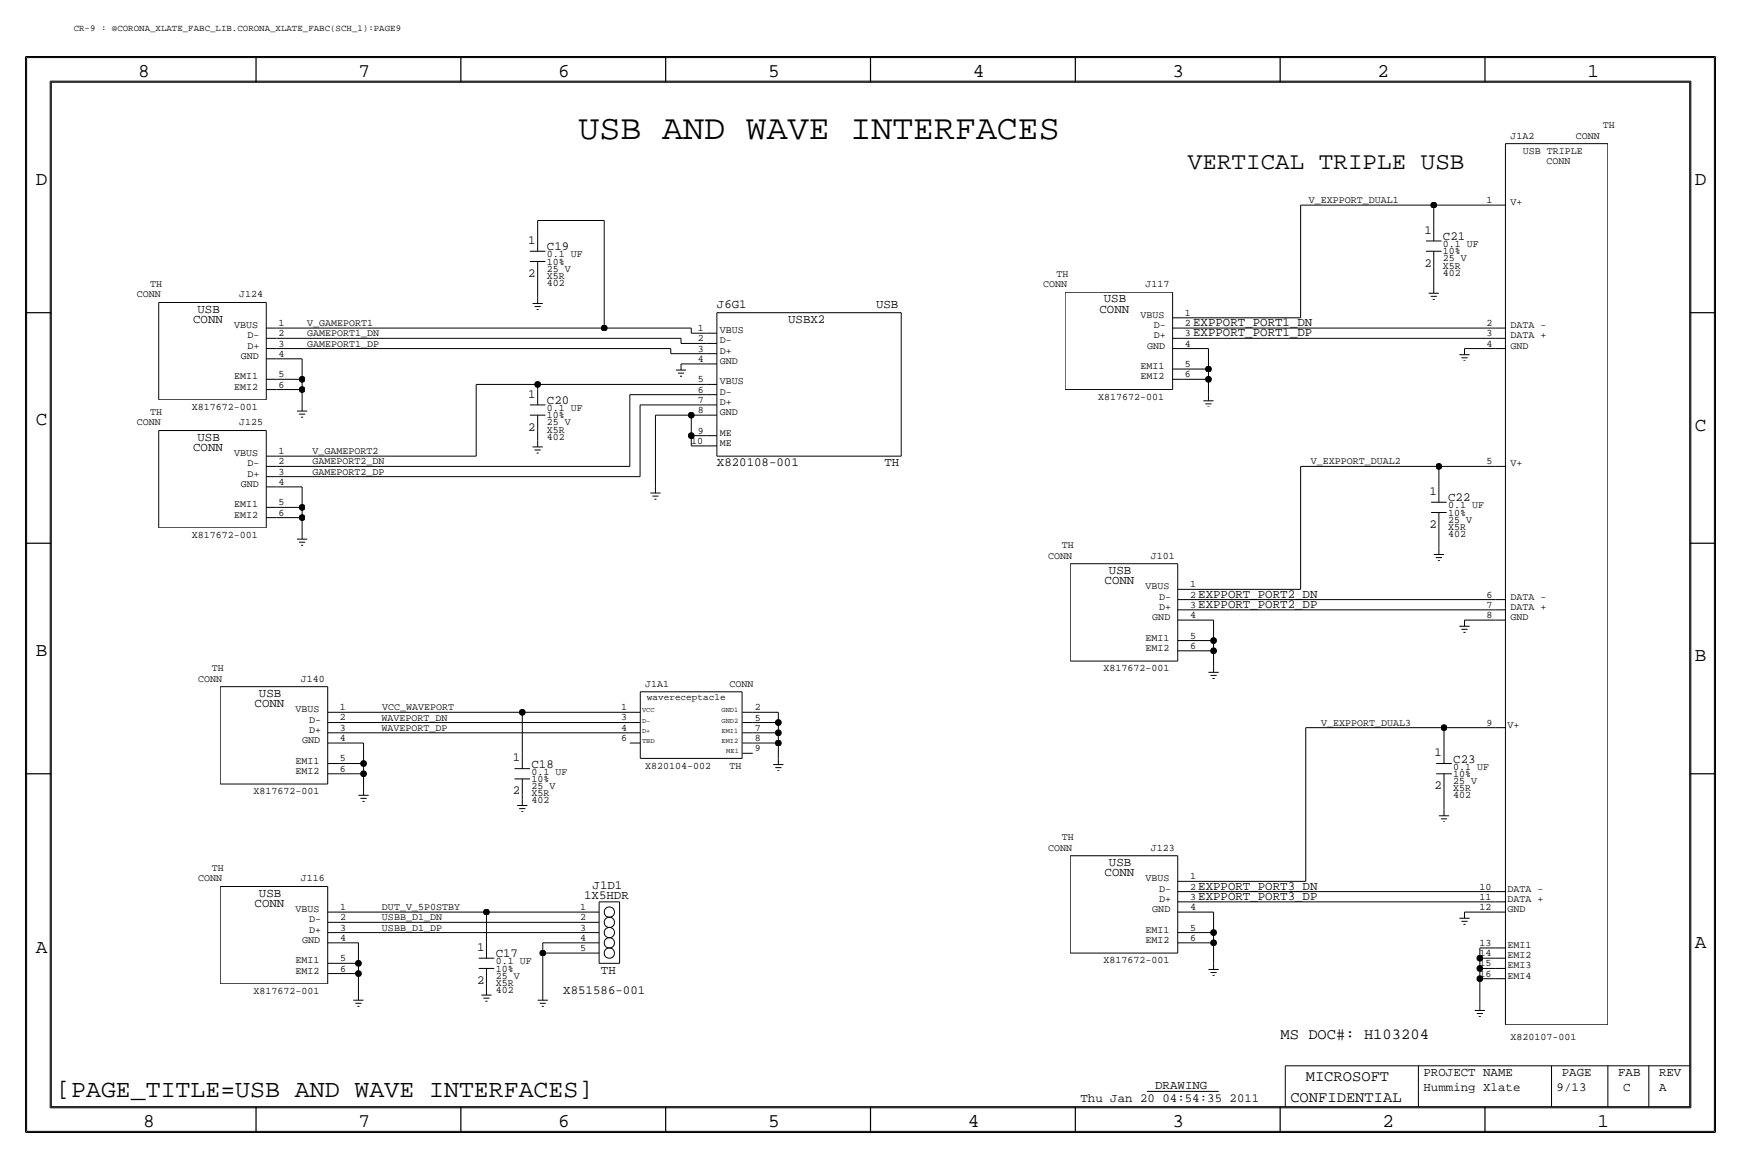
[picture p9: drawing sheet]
<svg xmlns="http://www.w3.org/2000/svg" width="432mm" height="287mm" viewBox="0 0 432 287" stroke-linecap="round" stroke-linejoin="round" font-family="sans-serif">
<g fill="none" stroke="#000" stroke-width=".25">
<path d="M6.6 14.3h418.6zM6.6 14.3v266.2zM425.2 14.3v266.2zM12.4 20.1v254.5zM12.4 20.1h407zM373.4 35.6h25.4zM373.4 35.6v218.5zM398.8 35.6v218.5zM419.4 20.1v254.5zM133.3 54.7h16.6zM133.3 54.7v3.8zM133.4 58.5v3.8z"/>
<path d="M149.9 54.7v26.6zM322.6 50.9h33zM322.6 50.9v27.9zM353.7 59.7h3.8zM355.6 50.9h15.2zM355.6 50.9v5zM355.6 55.9v3.8zM370.8 50.9h2.6zM39.4 75v24.1zM39.4 75h26.6zM66 75v24.1zM131.4 62.3h3.9z"/>
<path d="M131.4 64.8h3.9zM132.1 75.2h2.5zM132.6 76h1.5zM133.1 76.8h.5zM133.3 73.7v1.5zM133.3 68.6v5.1zM133.4 64.8v3.8zM177.8 77.5h45.7zM177.8 77.5v35.6zM223.5 77.5v35.6zM264.2 72.4v24.2zM264.2 72.4h26.6z"/>
<path d="M290.8 72.4v24.2zM290.8 78.8h2.6zM293.4 78.8h29.2zM353.7 62.3h3.8zM354.3 72.7h2.6zM354.8 73.5h1.6zM355.3 74.2h.6zM355.6 66.1v5.1zM355.6 62.3v3.8zM355.6 71.2v1.5zM39.4 99.1h26.6zM66 96.6h2.6z"/>
<path d="M66 94h2.6zM66 86.4h2.6zM66 89h2.6zM66 81.3h2.6zM66 83.9h2.6zM68.6 81.3h81.3zM68.6 86.4h97.8zM68.6 96.6h6.3zM68.6 94h6.3zM68.6 89h6.3zM68.6 83.9h100.3zM74.9 94v2.6z"/>
<path d="M74.9 96.6v3.8zM74.9 89v5zM118.1 95.3v17.8zM118.1 95.3h15.2zM133.3 95.3h42zM133.3 95.3v1.3zM133.4 96.6v3.8zM149.9 81.3h21.5zM156.2 97.8v17.8zM156.2 97.8h19.1zM166.4 87.7h8.9zM166.4 86.4v1.3z"/>
<path d="M167.6 91.7h2.6zM168.1 92.5h1.6zM168.7 93.3h.5zM168.9 90.2v1.5zM168.9 90.2h6.4zM168.9 83.9v1.2zM168.9 85.1h6.4zM171.4 82.6h3.9zM171.4 81.3v1.3zM175.3 85.1h2.5zM175.3 90.2h2.5zM175.3 87.7h2.5z"/>
<path d="M175.3 82.6h2.5zM175.3 95.3h2.5zM175.3 97.8h2.5zM264.2 96.6h26.6zM290.8 94h2.6zM290.8 91.5h2.6zM290.8 83.9h2.6zM290.8 86.4h2.6zM290.8 81.3h2.6zM293.4 83.9h77.4zM293.4 94h6.3zM293.4 91.5h6.3z"/>
<path d="M293.4 86.4h6.3zM293.4 81.3h77.4zM298.4 99.4h2.6zM299.7 94v3.8zM299.7 91.5v2.5zM299.7 86.4v5.1zM299.7 97.8v1.6zM361.9 87.9h2.6zM362.5 88.7h1.5zM363 89.5h.5zM363.2 86.4h7.6zM363.2 86.4v1.5z"/>
<path d="M370.8 83.9h2.6zM370.8 81.3h2.6zM370.8 86.4h2.6zM39.4 106.7v24.2zM39.4 106.7h26.6zM66 106.7v24.2zM66 118.2h2.6zM66 113.1h2.6zM66 115.6h2.6zM68.6 115.6h87.6zM68.6 118.2h90.1zM68.6 113.1h49.5z"/>
<path d="M73.7 101.9h2.5zM74.2 102.7h1.5zM74.7 103.4h.5zM74.9 100.4v1.5zM131.4 100.4h3.9zM131.4 102.9h3.9zM132.1 110.8h2.5zM132.6 111.6h1.5zM133.1 112.3h.5zM133.3 109.3v1.5zM133.3 106.7v2.6zM133.4 102.9v3.8z"/>
<path d="M158.7 100.4h16.6zM158.7 100.4v17.8zM162.6 102.9v17.8zM162.6 102.9h8.8zM171.4 110.5h3.9zM171.4 102.9h3.9zM171.4 102.9v5.1zM171.4 108h3.9zM171.4 108v2.5zM175.3 100.4h2.5zM175.3 102.9h2.5zM175.3 108h2.5z"/>
<path d="M175.3 110.5h2.5zM177.8 113.1h45.7zM299 100.1h1.5zM299.5 100.9h.5zM322.6 115.6h34.3zM322.6 115.6v30.5zM356.9 115.6h13.9zM356.9 115.6v5.1zM370.8 115.6h2.6zM39.4 130.9h26.6zM66 128.3h2.6zM66 125.8h2.6z"/>
<path d="M66 120.7h2.6zM68.6 128.3h6.3zM68.6 125.8h6.3zM68.6 120.7h6.3zM73.7 133.7h2.5zM74.2 134.4h1.5zM74.7 135.2h.5zM74.9 132.1v1.6zM74.9 125.8v2.5zM74.9 128.3v3.8zM74.9 120.7v5.1zM161.3 122.2h2.5z"/>
<path d="M161.8 123h1.5zM162.3 123.7h.5zM162.6 120.7v1.5zM265.4 139.8v24.1zM265.4 139.8h26.7zM292.1 139.8v24.1zM354.9 124.5h3.9zM354.9 127.1h3.9zM355.6 137.5h2.5zM356.1 138.2h1.5zM356.6 139h.5zM356.9 130.9v5z"/>
<path d="M356.9 127.1v3.8zM356.9 120.7v3.8zM356.9 135.9v1.6zM292.1 158.8h2.5zM292.1 151.2h2.5zM292.1 153.7h2.5zM292.1 146.1h2.5zM292.1 148.6h2.5zM294.6 148.6h76.2zM294.6 151.2h76.2zM294.6 158.8h6.4zM294.6 153.7h6.4z"/>
<path d="M294.6 146.1h28zM301 158.8v2.5zM301 153.7v5.1zM361.9 155.2h2.6zM362.5 156h1.5zM363 156.8h.5zM363.2 153.7h7.6zM363.2 153.7v1.5zM370.8 153.7h2.6zM370.8 148.6h2.6zM370.8 151.2h2.6zM54.6 170.2v24.2z"/>
<path d="M54.6 170.2h26.7zM81.3 170.2v24.2zM81.3 176.6h2.5zM81.3 179.1h2.5zM83.8 179.1h72.4zM83.8 176.6h45.7zM129.5 176.6v10.1zM129.5 176.6h26.7zM156.2 176.6h2.5zM156.2 179.1h2.5zM158.8 171.5v16.5zM158.8 171.5h25.2z"/>
<path d="M184 171.5v16.5zM184.1 179.1h2.6zM184.1 176.6h2.6zM186.7 179.1h6.3zM186.7 176.6h6.3zM193 179.1v2.6zM193 176.6v2.5zM265.4 163.9h26.7zM292.1 161.3h2.5zM294.6 161.3h6.4zM299.7 166.7h2.6zM300.2 167.4h1.6z"/>
<path d="M300.7 168.2h.5zM301 165.2v1.5zM301 161.3v3.9zM54.6 194.4h26.7zM81.3 191.8h2.5zM81.3 189.3h2.5zM81.3 181.7h2.5zM81.3 184.2h2.5zM83.8 191.8h6.4zM83.8 189.3h6.4zM83.8 184.2h6.4zM83.8 181.7h72.4z"/>
<path d="M88.9 197.2h2.5zM89.4 197.9h1.5zM89.9 198.7h.5zM90.2 195.6v1.6zM90.2 189.3v2.5zM90.2 191.8v3.8zM90.2 184.2v5.1zM127.6 190.6h3.9zM127.6 193.1h3.9zM128.3 199.7h2.5zM129.5 198.2v1.5zM129.5 193.1v3.8z"/>
<path d="M129.5 186.7v3.9zM129.5 196.9v1.3zM156.2 181.7h2.5zM156.2 184.2h2.5zM158.8 188h25.2zM184.1 181.7h2.6zM184.1 184.2h2.6zM184.1 186.7h2.6zM186.7 184.2h6.3zM186.7 181.7h6.3zM191.8 189.5h2.5zM192.3 190.3h1.5z"/>
<path d="M192.8 191.1h.5zM193 188v1.5zM193 181.7v2.5zM193 184.2v3.8zM323.8 180.4v38.1zM323.9 180.4h34.2zM356.2 189.3h3.9zM356.2 191.8h3.9zM358.1 180.4h12.7zM358.1 191.8v3.8zM358.1 185.5v3.8zM358.1 195.6v5.1z"/>
<path d="M358.1 180.4v5.1zM370.8 180.4h2.6zM54.6 219.8v24.1zM54.6 219.8h26.7zM81.3 219.8v24.1zM128.8 200.5h1.5zM129.3 201.2h.5zM265.4 212.1v24.2zM265.4 212.1h26.7zM292.1 212.1v24.2zM292.1 218.5h2.5zM294.6 218.5h29.2z"/>
<path d="M356.9 202.2h2.5zM357.4 203h1.5zM357.9 203.8h.5zM358.1 200.7v1.5zM81.3 238.8h2.5zM81.3 231.2h2.5zM81.3 233.7h2.5zM81.3 226.1h2.5zM81.3 228.7h2.5zM83.8 238.8h5.1zM83.8 233.7h5.1zM83.8 226.1h36.9z"/>
<path d="M83.8 228.7h62.2zM83.8 231.2h62.2zM88.9 238.8v2.6zM88.9 233.7v5.1zM118.7 237.5h3.9zM120.6 226.1h25.4zM120.6 226.1v7.6zM120.7 233.7v3.8zM134.6 236.3h11.4zM134.6 233.7h11.4zM134.6 233.7v2.6zM134.6 236.3v10.1z"/>
<path d="M146 231.2h2.6zM146 233.7h2.6zM146 236.3h2.6zM146 226.1h2.6zM146 228.7h2.6zM148.6 238.8h5.1zM148.6 223.6h5.1zM148.6 223.6v15.2zM153.7 223.6v15.2zM265.4 236.3h26.7zM292.1 233.7h2.5zM292.1 231.2h2.5z"/>
<path d="M292.1 223.6h2.5zM292.1 226.1h2.5zM292.1 221h2.5zM294.6 233.7h6.4zM294.6 231.2h6.4zM294.6 226.1h6.4zM294.6 221h76.2zM294.6 223.6h76.2zM301 238.8v1.5zM301 231.2v2.5zM301 233.7v5.1zM301 226.1v5.1z"/>
<path d="M361.9 227.6h2.6zM362.5 228.4h1.5zM363 229.2h.5zM363.2 226.1h7.6zM363.2 226.1v1.5zM367 237.5h3.8zM367 235h3.8zM367 237.5v2.6zM367 235v2.5zM370.8 221h2.6zM370.8 223.6h2.6zM370.8 226.1h2.6z"/>
<path d="M370.8 237.5h2.6zM370.8 235h2.6zM54.6 243.9h26.7zM81.3 241.4h2.5zM83.8 241.4h5.1zM87.6 248h2.6zM88.1 248.7h1.6zM88.6 249.5h.6zM88.9 246.4v1.6zM88.9 241.4v5zM118.7 240.1h3.9zM119.4 246.7h2.5z"/>
<path d="M119.9 247.4h1.5zM120.4 248.2h.5zM120.6 245.2v1.5zM120.6 243.9v1.3zM120.7 240.1v3.8zM133.3 248h2.6zM133.9 248.7h1.5zM134.4 249.5h.5zM134.6 246.4v1.6zM299.7 240.3h2.6zM300.2 241.1h1.6zM300.7 241.9h.5z"/>
<path d="M365.8 250.5h2.5zM366.3 251.3h1.5zM366.8 252h.5zM367 242.6h3.8zM367 240.1h3.8zM367 242.6v6.4zM367 240.1v2.5zM367 249v1.5zM370.8 242.6h2.6zM370.8 240.1h2.6zM373.4 254.1h25.4zM12.4 274.6h407z"/>
<path d="M284.5 270.6h17.8zM318.8 264.2v10.2zM318.8 264.2h100.3zM351.8 264.2v10.2zM384.8 264.2v10.2zM398.8 264.2v10.2zM408.9 264.2v10.2zM6.6 280.5h418.6z"/>
<circle cx="151.1" cy="228.7" r="1.28"/>
<circle cx="151.1" cy="231.2" r="1.28"/>
<circle cx="151.1" cy="236.3" r="1.28"/>
<circle cx="151.1" cy="226.1" r="1.28"/>
<circle cx="151.1" cy="233.7" r="1.28"/>
</g>
<g fill="#000" stroke="#000" stroke-width=".25">
<circle cx="355.6" cy="50.9" r=".72"/>
<circle cx="74.9" cy="94" r=".72"/>
<circle cx="74.9" cy="96.6" r=".72"/>
<circle cx="133.3" cy="95.3" r=".72"/>
<circle cx="149.9" cy="81.3" r=".72"/>
<circle cx="299.7" cy="91.5" r=".72"/>
<circle cx="299.7" cy="94" r=".72"/>
<circle cx="171.4" cy="108" r=".72"/>
<circle cx="171.4" cy="102.9" r=".72"/>
<circle cx="356.9" cy="115.6" r=".72"/>
<circle cx="74.9" cy="128.3" r=".72"/>
<circle cx="74.9" cy="125.8" r=".72"/>
<circle cx="301" cy="158.8" r=".72"/>
<circle cx="129.5" cy="176.6" r=".72"/>
<circle cx="193" cy="179.1" r=".72"/>
<circle cx="301" cy="161.3" r=".72"/>
<circle cx="90.2" cy="189.3" r=".72"/>
<circle cx="90.2" cy="191.8" r=".72"/>
<circle cx="193" cy="184.2" r=".72"/>
<circle cx="193" cy="181.7" r=".72"/>
<circle cx="358.1" cy="180.4" r=".72"/>
<circle cx="88.9" cy="238.8" r=".72"/>
<circle cx="120.6" cy="226.1" r=".72"/>
<circle cx="134.6" cy="236.3" r=".72"/>
<circle cx="301" cy="233.7" r=".72"/>
<circle cx="301" cy="231.2" r=".72"/>
<circle cx="367" cy="237.5" r=".72"/>
<circle cx="88.9" cy="241.4" r=".72"/>
<circle cx="367" cy="240.1" r=".72"/>
<circle cx="367" cy="242.6" r=".72"/>
</g>
<g fill="none" stroke="#000" stroke-width=".3">
<path d="M6.3 14v266.7zM6.4 14h419zM63.5 14v6.4zM114.3 14v6.4zM165.1 14v6.4zM215.9 14v6.4zM266.7 14v6.4zM317.5 14v6.4zM368.3 14v6.4zM425.4 14v266.7zM12.7 20.4h406.4zM12.7 20.4v254z"/>
<path d="M419.1 20.4v254zM6.3 77.5h6.4zM419.1 77.5h6.3zM6.3 134.7h6.4zM419.1 134.7h6.3zM6.3 191.8h6.4zM419.1 191.8h6.3zM12.7 274.4h406.4zM63.5 274.4v6.3zM114.3 274.4v6.3zM165.1 274.4v6.3zM215.9 274.4v6.3z"/>
<path d="M266.7 274.4v6.3zM317.5 274.4v6.3zM368.3 274.4v6.3zM6.4 280.7h419z"/>
</g>
<text font-size="8.6" x="143.5" y="34.3">USB AND WAVE INTERFACES</text>
<text font-size="6.2" x="14" y="271.8">[PAGE_TITLE=USB AND WAVE INTERFACES]</text>
<text font-size="6" x="294.6" y="42">VERTICAL TRIPLE USB</text>
<g font-size="4.8">
<text x="34.3" y="19.1">8</text>
<text x="88.9" y="19.1">7</text>
<text x="138.4" y="19.1">6</text>
<text x="190.5" y="19.1">5</text>
<text x="241.3" y="19.1">4</text>
<text x="290.8" y="19.1">3</text>
<text x="341.6" y="19.1">2</text>
<text x="393.7" y="19.1">1</text>
<text x="8.9" y="45.8">D</text>
<text x="420.4" y="45.8">D</text>
<text x="8.9" y="105.5">C</text>
<text x="420.4" y="106.7">C</text>
<text x="8.9" y="162.6">B</text>
<text x="420.4" y="163.9">B</text>
<text x="8.9" y="236.3">A</text>
<text x="420.4" y="235">A</text>
<text x="35.5" y="279.4">8</text>
<text x="88.9" y="279.4">7</text>
<text x="138.4" y="279.4">6</text>
<text x="190.5" y="279.4">5</text>
<text x="240" y="279.4">4</text>
<text x="290.8" y="279.4">3</text>
<text x="342.9" y="279.4">2</text>
<text x="396.2" y="279.4">1</text>
</g>
<g font-size="3.8">
<text x="317.6" y="257.5">MS DOC#: H103204</text>
<text x="323.9" y="268">MICROSOFT</text>
<text x="320" y="273.1">CONFIDENTIAL</text>
</g>
<g font-size="3.1">
<text x="353.3" y="58">1</text>
<text x="357.9" y="59.5">C21</text>
<text x="131" y="60.5">1</text>
<text x="135.6" y="62">C19</text>
<text x="131" y="68.6">2</text>
<text x="353.3" y="66.1">2</text>
<text x="49" y="77.5">USB</text>
<text x="177.8" y="76.3">J6G1</text>
<text x="217.3" y="76.3">USB</text>
<text x="272.7" y="77.5">CONN</text>
<text x="273.8" y="75">USB</text>
<text x="47.9" y="80.1">CONN</text>
<text x="195.5" y="80.1">USBX2</text>
<text x="295.9" y="83.4">EXPPORT_PORT1_DP</text>
<text x="295.9" y="80.8">EXPPORT_PORT1_DN</text>
<text x="131" y="98.6">1</text>
<text x="135.6" y="100.1">C20</text>
<text x="131" y="106.7">2</text>
<text x="47.9" y="111.8">CONN</text>
<text x="49" y="109.3">USB</text>
<text x="177.8" y="115.6">X820108-001</text>
<text x="219.4" y="115.6">TH</text>
<text x="354.5" y="122.7">1</text>
<text x="359.2" y="124.3">C22</text>
<text x="354.5" y="130.9">2</text>
<text x="275" y="142.3">USB</text>
<text x="274" y="144.8">CONN</text>
<text x="297.2" y="148.1">EXPPORT_PORT2_DN</text>
<text x="297.2" y="150.7">EXPPORT_PORT2_DP</text>
<text x="64.2" y="172.8">USB</text>
<text x="63.1" y="175.3">CONN</text>
<text x="127.2" y="188.8">1</text>
<text x="131.8" y="190.3">C18</text>
<text x="355.8" y="187.5">1</text>
<text x="360.4" y="189">C23</text>
<text x="127.2" y="196.9">2</text>
<text x="355.8" y="195.6">2</text>
<text x="275" y="214.7">USB</text>
<text x="147" y="220.3">J1D1</text>
<text x="274" y="217.2">CONN</text>
<text x="297.2" y="220.5">EXPPORT_PORT3_DN</text>
<text x="63.1" y="224.8">CONN</text>
<text x="64.2" y="222.3">USB</text>
<text x="144.9" y="222.8">1X5HDR</text>
<text x="297.2" y="223.1">EXPPORT_PORT3_DP</text>
<text x="118.3" y="235.8">1</text>
<text x="122.9" y="237.3">C17</text>
<text x="118.3" y="243.9">2</text>
<text x="149" y="241.4">TH</text>
<text x="139.7" y="246.4">X851586-001</text>
<text x="353.1" y="266.8">PROJECT NAME</text>
<text x="387.3" y="266.8">PAGE</text>
<text x="401.3" y="266.8">FAB</text>
<text x="411.5" y="266.8">REV</text>
<text x="268" y="273.1">Thu Jan 20 04:54:35 2011</text>
<text x="286.5" y="270.1">DRAWING</text>
<text x="353.1" y="270.6">Humming Xlate</text>
<text x="386.1" y="270.6">9/13</text>
<text x="402.6" y="270.6">C</text>
<text x="411.5" y="270.6">A</text>
</g>
<g font-size="2.5">
<text x="374.6" y="34.3">J1A2</text>
<text x="390.8" y="34.3">CONN</text>
<text x="397.5" y="31.8">TH</text>
<text x="377.7" y="38.2">USB TRIPLE</text>
<text x="383.5" y="40.7">CONN</text>
<text x="324.6" y="50.3">V_EXPPORT_DUAL1</text>
<text x="368.7" y="50.3">1</text>
<text x="374.7" y="50.8">V+</text>
<text x="135.6" y="65.6">10%</text>
<text x="135.6" y="63.8">0.1 UF</text>
<text x="357.9" y="63">10%</text>
<text x="357.9" y="64.8">25 V</text>
<text x="357.9" y="61.3">0.1 UF</text>
<text x="37.3" y="71.2">TH</text>
<text x="135.6" y="67.4">25 V</text>
<text x="135.6" y="69.1">X5R</text>
<text x="135.6" y="70.9">402</text>
<text x="258.7" y="71.2">CONN</text>
<text x="262.1" y="68.6">TH</text>
<text x="284.1" y="71.2">J117</text>
<text x="357.9" y="66.6">X5R</text>
<text x="357.9" y="68.4">402</text>
<text x="33.9" y="73.7">CONN</text>
<text x="59.3" y="73.7">J124</text>
<text x="58.1" y="81.3">VBUS</text>
<text x="61.4" y="83.9">D-</text>
<text x="69.1" y="80.8">1</text>
<text x="69.1" y="83.4">2</text>
<text x="76.2" y="80.8">V_GAMEPORT1</text>
<text x="76.2" y="83.4">GAMEPORT1_DN</text>
<text x="173.1" y="82.1">1</text>
<text x="178.6" y="82.6">VBUS</text>
<text x="282.9" y="78.8">VBUS</text>
<text x="286.2" y="81.3">D-</text>
<text x="286.2" y="83.9">D+</text>
<text x="293.9" y="78.3">1</text>
<text x="293.9" y="80.8">2</text>
<text x="293.9" y="83.4">3</text>
<text x="368.7" y="80.8">2</text>
<text x="368.7" y="83.4">3</text>
<text x="374.7" y="83.9">DATA +</text>
<text x="374.7" y="81.3">DATA -</text>
<text x="59.7" y="89">GND</text>
<text x="61.4" y="86.4">D+</text>
<text x="69.1" y="85.9">3</text>
<text x="69.1" y="88.4">4</text>
<text x="76.2" y="85.9">GAMEPORT1_DP</text>
<text x="173.1" y="84.6">2</text>
<text x="173.1" y="87.2">3</text>
<text x="173.1" y="89.7">4</text>
<text x="178.6" y="85.1">D-</text>
<text x="178.6" y="87.7">D+</text>
<text x="284.5" y="86.4">GND</text>
<text x="293.9" y="85.9">4</text>
<text x="368.7" y="85.9">4</text>
<text x="374.7" y="86.4">GND</text>
<text x="58.1" y="94">EMI1</text>
<text x="69.1" y="93.5">5</text>
<text x="173.1" y="94.8">5</text>
<text x="178.6" y="90.2">GND</text>
<text x="178.6" y="95.3">VBUS</text>
<text x="282.9" y="94">EMI2</text>
<text x="282.9" y="91.5">EMI1</text>
<text x="293.9" y="91">5</text>
<text x="293.9" y="93.5">6</text>
<text x="47.6" y="101.7">X817672-001</text>
<text x="58.1" y="96.6">EMI2</text>
<text x="69.1" y="96.1">6</text>
<text x="135.6" y="101.9">0.1 UF</text>
<text x="173.1" y="97.3">6</text>
<text x="173.1" y="99.9">7</text>
<text x="178.6" y="100.4">D+</text>
<text x="178.6" y="97.8">D-</text>
<text x="272.4" y="99.1">X817672-001</text>
<text x="33.9" y="105.5">CONN</text>
<text x="37.3" y="102.9">TH</text>
<text x="59.3" y="105.5">J125</text>
<text x="135.6" y="103.7">10%</text>
<text x="135.6" y="107.2">X5R</text>
<text x="135.6" y="105.5">25 V</text>
<text x="173.1" y="102.4">8</text>
<text x="173.1" y="107.5">9</text>
<text x="178.6" y="102.9">GND</text>
<text x="58.1" y="113.1">VBUS</text>
<text x="69.1" y="112.6">1</text>
<text x="77.5" y="112.6">V_GAMEPORT2</text>
<text x="135.6" y="109">402</text>
<text x="171.4" y="110">10</text>
<text x="178.6" y="108">ME</text>
<text x="178.6" y="110.5">ME</text>
<text x="61.4" y="115.6">D-</text>
<text x="61.4" y="118.2">D+</text>
<text x="69.1" y="115.1">2</text>
<text x="69.1" y="117.7">3</text>
<text x="77.5" y="115.1">GAMEPORT2_DN</text>
<text x="77.5" y="117.7">GAMEPORT2_DP</text>
<text x="325.1" y="115.1">V_EXPPORT_DUAL2</text>
<text x="368.7" y="115.1">5</text>
<text x="374.7" y="115.6">V+</text>
<text x="58.1" y="125.8">EMI1</text>
<text x="59.7" y="120.7">GND</text>
<text x="69.1" y="125.3">5</text>
<text x="69.1" y="120.2">4</text>
<text x="58.1" y="128.3">EMI2</text>
<text x="69.1" y="127.8">6</text>
<text x="359.2" y="127.8">10%</text>
<text x="359.2" y="131.4">X5R</text>
<text x="359.2" y="129.6">25 V</text>
<text x="359.2" y="126">0.1 UF</text>
<text x="47.6" y="133.4">X817672-001</text>
<text x="263.3" y="135.9">TH</text>
<text x="359.2" y="133.1">402</text>
<text x="260" y="138.5">CONN</text>
<text x="285.4" y="138.5">J101</text>
<text x="284.1" y="146.1">VBUS</text>
<text x="287.5" y="148.6">D-</text>
<text x="295.1" y="145.6">1</text>
<text x="295.1" y="148.1">2</text>
<text x="368.7" y="148.1">6</text>
<text x="374.7" y="148.6">DATA -</text>
<text x="285.8" y="153.7">GND</text>
<text x="287.5" y="151.2">D+</text>
<text x="295.1" y="150.7">3</text>
<text x="295.1" y="153.2">4</text>
<text x="368.7" y="150.7">7</text>
<text x="368.7" y="153.2">8</text>
<text x="374.7" y="153.7">GND</text>
<text x="374.7" y="151.2">DATA +</text>
<text x="284.1" y="161.3">EMI2</text>
<text x="284.1" y="158.8">EMI1</text>
<text x="295.1" y="158.3">5</text>
<text x="295.1" y="160.8">6</text>
<text x="52.5" y="166.4">TH</text>
<text x="273.7" y="166.4">X817672-001</text>
<text x="49.2" y="169">CONN</text>
<text x="74.6" y="169">J140</text>
<text x="160" y="170.2">J1A1</text>
<text x="181" y="170.2">CONN</text>
<text x="73.3" y="176.6">VBUS</text>
<text x="76.7" y="179.1">D-</text>
<text x="84.3" y="176.1">1</text>
<text x="84.3" y="178.6">2</text>
<text x="94.6" y="178.6">WAVEPORT_DN</text>
<text x="94.7" y="176.1">VCC_WAVEPORT</text>
<text x="154" y="178.6">3</text>
<text x="154" y="176.1">1</text>
<text x="187.2" y="176.1">2</text>
<text x="187.2" y="178.6">5</text>
<text x="327.7" y="179.9">V_EXPPORT_DUAL3</text>
<text x="368.7" y="179.9">9</text>
<text x="75" y="184.2">GND</text>
<text x="76.7" y="181.7">D+</text>
<text x="84.3" y="181.2">3</text>
<text x="84.3" y="183.7">4</text>
<text x="94.6" y="181.2">WAVEPORT_DP</text>
<text x="154" y="181.2">4</text>
<text x="154" y="183.7">6</text>
<text x="187.2" y="181.2">7</text>
<text x="187.2" y="183.7">8</text>
<text x="373.9" y="180.4">V+</text>
<text x="73.3" y="191.8">EMI2</text>
<text x="73.3" y="189.3">EMI1</text>
<text x="84.3" y="188.8">5</text>
<text x="84.3" y="191.3">6</text>
<text x="160" y="190.6">X820104-002</text>
<text x="181" y="190.6">TH</text>
<text x="187.2" y="186.2">9</text>
<text x="360.4" y="190.8">0.1 UF</text>
<text x="62.8" y="196.9">X817672-001</text>
<text x="131.8" y="192.1">0.1 UF</text>
<text x="131.8" y="195.6">25 V</text>
<text x="131.8" y="197.4">X5R</text>
<text x="131.8" y="193.9">10%</text>
<text x="360.4" y="192.6">10%</text>
<text x="360.4" y="196.1">X5R</text>
<text x="360.4" y="197.9">402</text>
<text x="360.4" y="194.4">25 V</text>
<text x="131.8" y="199.2">402</text>
<text x="263.3" y="208.3">TH</text>
<text x="52.5" y="216">TH</text>
<text x="260" y="210.9">CONN</text>
<text x="285.4" y="210.9">J123</text>
<text x="49.2" y="218.5">CONN</text>
<text x="74.6" y="218.5">J116</text>
<text x="284.1" y="218.5">VBUS</text>
<text x="287.5" y="221">D-</text>
<text x="295.1" y="218">1</text>
<text x="295.1" y="220.5">2</text>
<text x="367" y="220.5">10</text>
<text x="373.9" y="221">DATA -</text>
<text x="73.3" y="226.1">VBUS</text>
<text x="84.3" y="225.6">1</text>
<text x="94.7" y="225.6">DUT_V_5P0STBY</text>
<text x="143.9" y="225.6">1</text>
<text x="285.8" y="226.1">GND</text>
<text x="287.5" y="223.6">D+</text>
<text x="295.1" y="223.1">3</text>
<text x="295.1" y="225.6">4</text>
<text x="367" y="223.1">11</text>
<text x="367" y="225.6">12</text>
<text x="373.9" y="223.6">DATA +</text>
<text x="373.9" y="226.1">GND</text>
<text x="75" y="233.7">GND</text>
<text x="76.7" y="228.7">D-</text>
<text x="76.7" y="231.2">D+</text>
<text x="84.3" y="228.1">2</text>
<text x="84.3" y="230.7">3</text>
<text x="84.3" y="233.2">4</text>
<text x="94.7" y="228.1">USBB_D1_DN</text>
<text x="94.7" y="230.7">USBB_D1_DP</text>
<text x="143.9" y="228.1">2</text>
<text x="143.9" y="230.7">3</text>
<text x="143.9" y="233.2">4</text>
<text x="284.1" y="233.7">EMI2</text>
<text x="284.1" y="231.2">EMI1</text>
<text x="295.1" y="230.7">5</text>
<text x="295.1" y="233.2">6</text>
<text x="73.3" y="238.8">EMI1</text>
<text x="84.3" y="238.3">5</text>
<text x="122.9" y="239.1">0.1 UF</text>
<text x="143.9" y="235.8">5</text>
<text x="273.7" y="238.8">X817672-001</text>
<text x="367" y="234.5">13</text>
<text x="367" y="237">14</text>
<text x="367" y="239.6">15</text>
<text x="373.9" y="237.5">EMI2</text>
<text x="373.9" y="235">EMI1</text>
<text x="73.3" y="241.4">EMI2</text>
<text x="84.3" y="240.8">6</text>
<text x="122.9" y="240.8">10%</text>
<text x="122.9" y="244.4">X5R</text>
<text x="122.9" y="242.6">25 V</text>
<text x="367" y="242.1">16</text>
<text x="373.9" y="242.6">EMI4</text>
<text x="373.9" y="240.1">EMI3</text>
<text x="62.8" y="246.4">X817672-001</text>
<text x="122.9" y="246.2">402</text>
<text x="374.6" y="257.9">X820107-001</text>
</g>
<g font-size="2.3">
<text x="18.3" y="7.7">CR-9 : @CORONA_XLATE_FABC_LIB.CORONA_XLATE_FABC(SCH_1):PAGE9</text>
<text x="160.4" y="173.6">wavereceptacle</text>
</g>
<g font-size="1.7">
<text x="159.3" y="176.6">VCC</text>
<text x="159.3" y="179.1">D-</text>
<text x="179" y="179.1">GND2</text>
<text x="179" y="176.6">GND1</text>
<text x="159.3" y="184.2">TBD</text>
<text x="159.3" y="181.7">D+</text>
<text x="179" y="181.7">EMI1</text>
<text x="179" y="184.2">EMI2</text>
<text x="180.1" y="186.7">ME1</text>
</g>
</svg>
